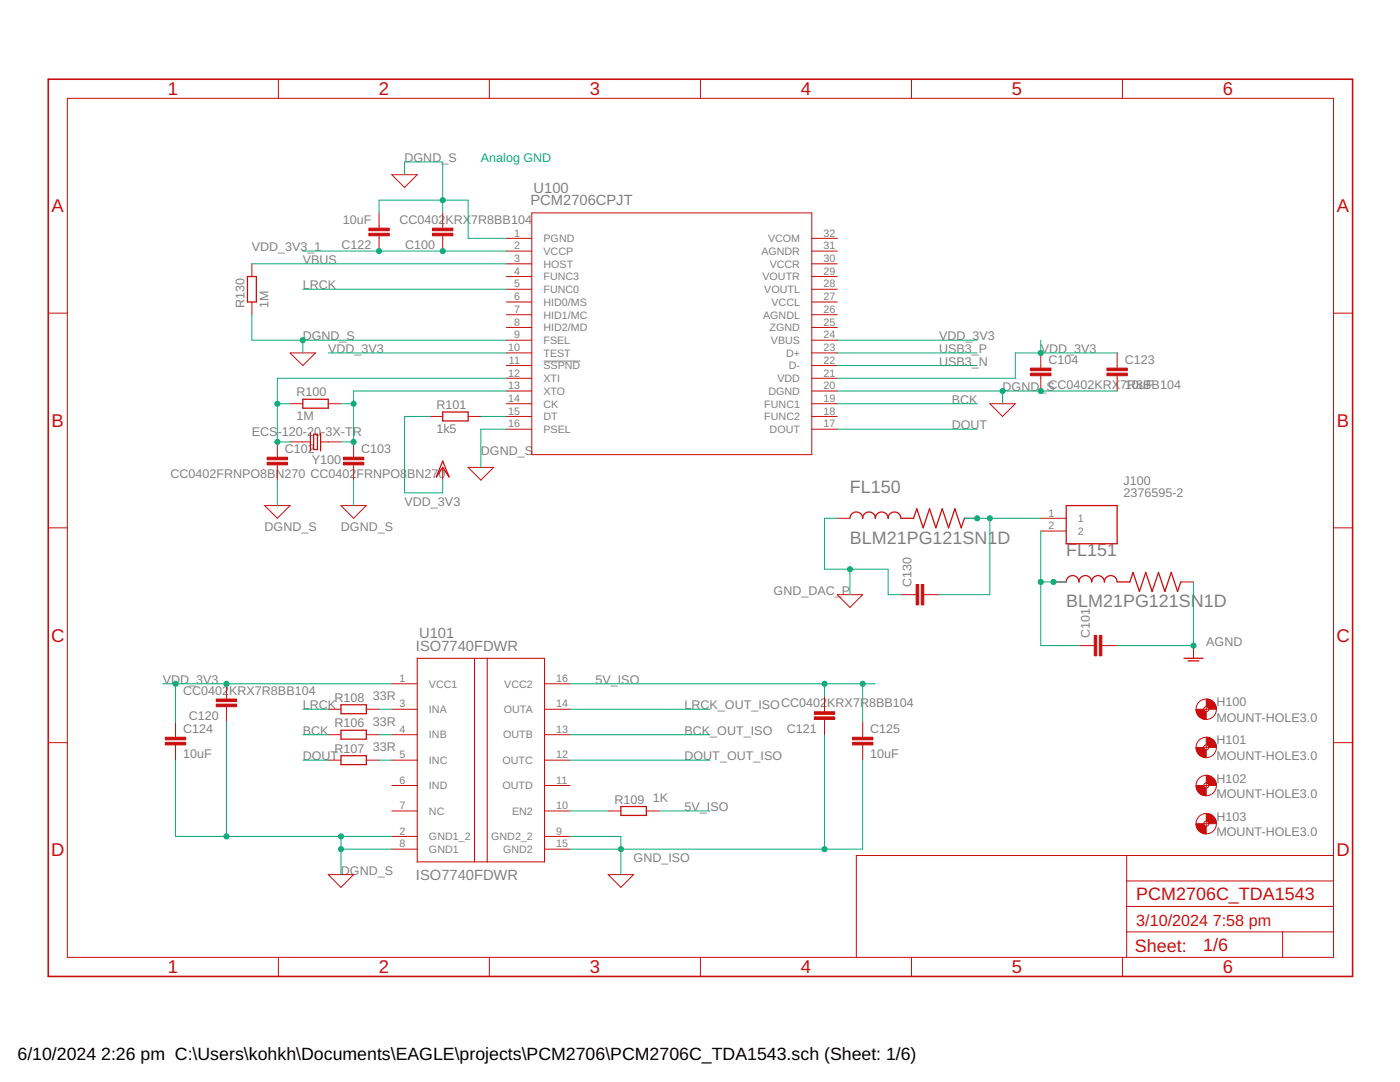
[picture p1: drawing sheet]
<svg xmlns="http://www.w3.org/2000/svg" width="279mm" height="216mm" viewBox="0 0 279 216" stroke-linecap="round" stroke-linejoin="round" font-family="sans-serif">
<path d="M108.5 72.1h7.3" fill="none" stroke="#808080" stroke-width=".2"/>
<g fill="none" stroke="#c90d0c" stroke-width=".2">
<path d="M13.4 19.6h252.7v171.4h-252.7zM55.6 15.8v3.8M97.7 15.8v3.8M139.8 15.8v3.8M181.9 15.8v3.8M224 15.8v3.8M78.2 34.9h5.1l-2.6 2.5zM50.3 52.6v2.6M75.6 42.5v3M75.6 47.1v3M88.3 42.5v3M88.3 47.1v3"/>
<path d="M101 47.6h5.1M101 50.1h5.1M101 52.6h5.1M101 55.2h5.1M101 57.7h5.1M106.1 42.5h55.9v48.2h-55.9zM162 47.6h5.1M162 50.1h5.1M162 52.6h5.1M162 55.2h5.1M162 57.7h5.1M9.6 62.5h3.8"/>
<path d="M50.3 60.3v2.5M57.9 70.4h5.1l-2.6 2.5zM101 60.3h5.1M101 62.8h5.1M101 65.3h5.1M101 67.9h5.1M101 70.4h5.1M101 72.9h5.1M101 75.5h5.1M101 78h5.1M162 60.3h5.1M162 62.8h5.1"/>
<path d="M162 65.3h5.1M162 67.9h5.1M162 70.4h5.1M162 72.9h5.1M162 75.5h5.1M162 78h5.1M207.7 70.4v3M207.7 75v3M222.9 70.4v3M222.9 75v3M266.1 62.5h3.8M55.4 88.2v3"/>
<path d="M55.4 92.8v3M57.9 80.6h2.5M57.9 88.2h4.1M64 88.2h4.1M65.5 80.6h2.6M70.6 88.2v3M70.6 92.8v3M85.8 83.1h2.5M88.3 93.3v2.5M93.4 83.1h2.6M93.4 93.3h5.1l-2.5 2.5zM101 80.6h5.1"/>
<path d="M101 83.1h5.1M101 85.6h5.1M162 80.6h5.1M162 83.1h5.1M162 85.6h5.1M197.5 80.6h5.1l-2.5 2.5zM9.6 105.3h3.8M52.8 100.9h5.1l-2.5 2.5zM68.1 100.9h5l-2.5 2.5zM167.1 103.4h2.5M167.1 118.7h5.1l-2.6 2.5zM179.8 118.7h3"/>
<path d="M184.4 118.7h3M192.5 103.4h2.5M207.7 103.4h5.1M207.7 106h5.1M210.2 116.1h2.6M235.6 116.1h2.6M266.1 105.3h3.8M45.2 136.4v3.1M78.2 136.4h5.1M108.7 136.4h5M164.5 139v3M215.3 128.8h3.1"/>
<path d="M219.9 128.8h3M238.2 128.8v2.6M9.6 148.2h3.8M35 144.1v3M35 148.6v3.1M45.2 141v3.1M65.5 146.6h2.6M65.5 141.5h2.6M65.5 151.7h2.6M73.1 146.6h2.5M73.1 141.5h2.5M73.1 151.7h2.5"/>
<path d="M78.2 146.6h5.1M78.2 141.5h5.1M78.2 151.7h5.1M78.2 156.7h5.1M108.7 146.6h5M108.7 141.5h5M108.7 151.7h5M108.7 156.7h5M164.5 143.6v3M172.2 144.1v3M172.2 148.6v3.1M240.2 141.5h1"/>
<path d="M240.2 156.7h1M240.2 149.1h1M240.7 141v1M240.7 148.6v1M240.7 156.2v1M266.1 148.2h3.8M65.5 174.5h5.1l-2.5 2.6zM78.2 166.9h5.1M78.2 161.8h5.1M78.2 169.4h5.1M108.7 166.9h5M108.7 161.8h5"/>
<path d="M108.7 169.4h5M121.4 161.8h2.5M121.4 174.5h5l-2.5 2.6zM129 161.8h2.5M224.9 170.7v20.3M224.9 175.8h41.2M240.2 164.4h1M240.7 163.9v1M266.1 170.7h-95.2v20.3M55.6 191v3.8M97.7 191v3.8M139.8 191v3.8"/>
<path d="M181.9 191v3.8M224 191v3.8M224.9 185.9h41.2M224.9 180.9h41.2M256 185.9v5.1"/>
<circle cx="240.7" cy="149.1" r="2.03"/>
<circle cx="240.7" cy="156.7" r="2.03"/>
<circle cx="240.7" cy="141.5" r="2.03"/>
<circle cx="240.7" cy="149.1" r=".51"/>
<circle cx="240.7" cy="156.7" r=".51"/>
<circle cx="240.7" cy="141.5" r=".51"/>
<circle cx="240.7" cy="164.4" r="2.03"/>
<circle cx="240.7" cy="164.4" r=".51"/>
</g>
<path d="M9.6 15.8h260.3v179h-260.3z" fill="none" stroke="#c90d0c" stroke-width=".32"/>
<g fill="#c90d0c" stroke="#c90d0c" stroke-width=".2">
<path d="M86.3 45.5h4.1v.5h-4.1z"/>
<path d="M86.3 46.5h4.1v.6h-4.1z"/>
<path d="M53.3 92.2h4.1v.6h-4.1z"/>
<path d="M53.3 91.2h4.1v.5h-4.1z"/>
<path d="M68.5 92.2h4.1v.6h-4.1z"/>
<path d="M68.5 91.2h4.1v.5h-4.1z"/>
<path d="M205.7 74.5h4v.5h-4z"/>
<path d="M205.7 73.4h4v.6h-4z"/>
<path d="M43.2 139.5h4v.5h-4z"/>
<path d="M43.2 140.5h4v.5h-4z"/>
<path d="M162.5 142h4.1v.5h-4.1z"/>
<path d="M162.5 143h4.1v.6h-4.1z"/>
<path d="M73.6 45.5h4.1v.5h-4.1z"/>
<path d="M73.6 46.5h4.1v.6h-4.1z"/>
<path d="M220.9 74.5h4.1v.5h-4.1z"/>
<path d="M220.9 73.4h4.1v.6h-4.1z"/>
<path d="M33 148.1h4.1v.5h-4.1z"/>
<path d="M33 147.1h4.1v.5h-4.1z"/>
<path d="M170.1 148.1h4.1v.5h-4.1z"/>
<path d="M170.1 147.1h4.1v.5h-4.1z"/>
<path d="M183.9 116.6h.5v4.1h-.5z"/>
<path d="M182.8 116.6h.5v4.1h-.5z"/>
<path d="M219.4 126.8h.5v4.1h-.5z"/>
<path d="M218.4 126.8h.5v4.1h-.5z"/>
</g>
<g fill="none" stroke="#c90d0c" stroke-width=".25">
<path d="M49.4 55.2h1.8v5.1h-1.8zM60.4 79.7h5.1v1.7h-5.1zM62 86.4v3.6M62.6 86.7h.8v3h-.8zM64 86.4v3.6M88.3 82.2h5.1v1.8h-5.1zM88.3 92l1.3 3.2-1.3-1.9-1.2 1.9zM169.6 103.4a1.27 1.27 0 0 1 1.3-1.2 1.27 1.27 0 0 1 1.3 1.2 1.27 1.27 0 0 1 1.2-1.2 1.27 1.27 0 0 1 1.3 1.2 1.27 1.27 0 0 1 1.3-1.2 1.27 1.27 0 0 1 1.2 1.2 1.27 1.27 0 0 1 1.3-1.2 1.27 1.27 0 0 1 1.3 1.2h2.5l.7-1.9 1.2 3.8 1.3-3.8 1.3 3.8 1.2-3.8 1.3 3.8 1.3-3.8 1.2 3.8 .7-1.9M212.8 116.1a1.27 1.27 0 0 1 1.3-1.3 1.27 1.27 0 0 1 1.2 1.3 1.27 1.27 0 0 1 1.3-1.3 1.27 1.27 0 0 1 1.3 1.3 1.27 1.27 0 0 1 1.2-1.3 1.27 1.27 0 0 1 1.3 1.3 1.27 1.27 0 0 1 1.3-1.3 1.27 1.27 0 0 1 1.2 1.3h2.6l.6-1.9 1.3 3.8 1.3-3.8 1.2 3.8 1.3-3.8 1.3 3.8 1.2-3.8 1.3 3.8 .6-1.9M212.8 100.9h10.1v7.6h-10.1zM236.3 131.4h3.8M237.1 131.9h2.2"/>
<path d="M68.1 145.7h5v1.8h-5zM68.1 140.6h5v1.8h-5zM68.1 150.8h5v1.8h-5zM123.9 160.9h5.1v1.8h-5.1z"/>
</g>
<path d="M83.3 131.4h25.4v40.6h-25.4zM94.7 131.4v40.6M97.2 131.4v40.6" fill="none" stroke="#c90d0c" stroke-width=".21"/>
<g fill="#c90d0c" stroke="#c90d0c" stroke-width=".2">
<path d="M240.7 139.5a2 2 0 0 1 2.1 2h-1.6l-.2-.4-.3-.1z" fill-rule="evenodd"/>
<path d="M238.7 141.5h1.5l.1 .3 .4 .2v1.6a2.04 2.04 0 0 1-2-2.1z" fill-rule="evenodd"/>
<path d="M240.7 147.1a2 2 0 0 1 2.1 2h-1.6l-.1-.3-.4-.2z" fill-rule="evenodd"/>
<path d="M238.7 149.1h1.5l.1 .3 .4 .2v1.6a2.04 2.04 0 0 1-2-2.1z" fill-rule="evenodd"/>
<path d="M240.7 154.7a2.04 2.04 0 0 1 2.1 2h-1.6l-.1-.3-.4-.2z" fill-rule="evenodd"/>
<path d="M238.7 156.7h1.5l.1 .4 .4 .1v1.6a2 2 0 0 1-2-2.1z" fill-rule="evenodd"/>
<path d="M240.7 162.3a2.04 2.04 0 0 1 2.1 2.1h-1.6l-.1-.3-.4-.2z" fill-rule="evenodd"/>
<path d="M238.7 164.4h1.5l.2 .4 .3 .1v1.5a2 2 0 0 1-2-2z" fill-rule="evenodd"/>
</g>
<g fill="none" stroke="#0dab76" stroke-width=".2">
<path d="M80.7 34.9v-2.6h7.6v10.2M50.3 52.6h50.7M60.4 57.7h40.6M60.4 50.1h40.6M75.6 42.5v-2.6h17.8v7.7h7.6M50.3 62.8v5.1h50.7M60.4 67.9v2.5M65.5 70.4h35.5M101 75.5h-45.6v12.7h2.5M101 78h-30.4v10.2h-2.5M167.1 78h55.8M167.1 70.4h27.9"/>
<path d="M167.1 72.9h27.9M167.1 67.9h27.9M200.1 78v2.6M207.7 67.9v2.5M222.9 70.4h-20.3v5.1h-35.5M55.4 80.6h2.5M55.4 95.8v5.1M68.1 80.6h2.5M70.6 95.8v5.1M85.8 83.1h-5.1v15.2h7.6v-2.5M96 83.1h5M101 85.6h-5v7.7"/>
<path d="M167.1 80.6h27.9M167.1 85.6h27.9M167.1 103.4h-2.6v10.2h12.7v5.1h2.6M169.6 113.6v5.1M192.5 103.4h15.2M197.5 103.4v15.3h-10.1M207.7 106v22.8h7.6M207.7 116.1h5.1M238.2 116.1v12.7h-15.3M32.5 136.4h45.7M35 136.4v7.7M113.7 136.4h61"/>
<path d="M164.5 136.4v2.6M172.2 136.4v7.7M35 151.7v15.2h43.2M45.2 144.1v22.8M60.4 141.5h5.1M60.4 151.7h5.1M60.4 146.6h5.1M75.6 141.5h2.6M75.6 151.7h2.6M75.6 146.6h2.6M113.7 141.5h28M113.7 151.7h28"/>
<path d="M113.7 146.6h28M164.5 146.6v22.8M172.2 151.7v17.7h-58.5M68.1 169.4h10.1M68.1 166.9v7.6M113.7 166.9h10.2v7.6M113.7 161.8h7.7M131.5 161.8h10.2"/>
</g>
<g fill="#0dab76" stroke="#0dab76" stroke-width=".2">
<circle cx="70.6" cy="88.2" r=".51"/>
<circle cx="70.6" cy="80.6" r=".51"/>
<circle cx="55.4" cy="88.2" r=".51"/>
<circle cx="55.4" cy="80.6" r=".51"/>
<circle cx="45.2" cy="136.4" r=".51"/>
<circle cx="35" cy="136.4" r=".51"/>
<circle cx="207.7" cy="70.4" r=".51"/>
<circle cx="123.9" cy="169.4" r=".51"/>
<circle cx="164.5" cy="169.4" r=".51"/>
<circle cx="164.5" cy="136.4" r=".51"/>
<circle cx="172.2" cy="136.4" r=".51"/>
<circle cx="88.3" cy="50.1" r=".51"/>
<circle cx="75.6" cy="50.1" r=".51"/>
<circle cx="88.3" cy="39.9" r=".51"/>
<circle cx="60.4" cy="67.9" r=".51"/>
<circle cx="200.1" cy="78" r=".51"/>
<circle cx="207.7" cy="78" r=".51"/>
<circle cx="68.1" cy="169.4" r=".51"/>
<circle cx="68.1" cy="166.9" r=".51"/>
<circle cx="45.2" cy="166.9" r=".51"/>
<circle cx="207.7" cy="116.1" r=".51"/>
<circle cx="210.2" cy="116.1" r=".51"/>
<circle cx="169.6" cy="113.6" r=".51"/>
<circle cx="197.5" cy="103.4" r=".51"/>
<circle cx="195" cy="103.4" r=".51"/>
<circle cx="238.2" cy="128.8" r=".51"/>
</g>
<g font-size="3.7" fill="#c90d0c">
<text x="33.5" y="19">1</text>
<text x="75.6" y="19">2</text>
<text x="117.7" y="19">3</text>
<text x="159.8" y="19">4</text>
<text x="201.9" y="19">5</text>
<text x="244.1" y="19">6</text>
<text x="10.3" y="42.3">A</text>
<text x="266.8" y="42.3">A</text>
<text x="10.3" y="85.2">B</text>
<text x="266.8" y="85.2">B</text>
<text x="10.2" y="128">C</text>
<text x="266.7" y="128">C</text>
<text x="10.2" y="170.9">D</text>
<text x="266.7" y="170.9">D</text>
<text x="33.5" y="194.2">1</text>
<text x="75.6" y="194.2">2</text>
<text x="117.7" y="194.2">3</text>
<text x="159.8" y="194.2">4</text>
<text x="201.9" y="194.2">5</text>
<text x="244.1" y="194.2">6</text>
</g>
<g font-size="3.6" fill="#808080">
<text x="169.6" y="98.3">FL150</text>
<text x="169.6" y="108.5">BLM21PG121SN1D</text>
<text x="212.8" y="111">FL151</text>
<text x="212.8" y="121.2">BLM21PG121SN1D</text>
</g>
<g font-size="3.6" fill="#c90d0c">
<text x="226.8" y="179.6">PCM2706C_TDA1543</text>
<text x="226.5" y="189.9">Sheet:</text>
<text x="240.1" y="189.8">1/6</text>
</g>
<g font-size="3.5">
<text x="3.5" y="211.4">6/10/2024</text>
<text x="20.2" y="211.4">2:26 pm C:\Users\kohkh\Documents\EAGLE\projects\PCM2706\PCM2706C_TDA1543.sch (Sheet: 1/6)</text>
</g>
<g font-size="3.2" fill="#c90d0c">
<text x="226.8" y="184.7">3/10/2024</text>
<text x="242" y="184.7">7:58 pm</text>
</g>
<g font-size="2.9" fill="#808080">
<text x="105.9" y="41">PCM2706CPJT</text>
<text x="106.5" y="38.4">U100</text>
<text x="83" y="129.9">ISO7740FDWR</text>
<text x="83.6" y="127.3">U101</text>
<text x="83" y="175.6">ISO7740FDWR</text>
</g>
<g font-size="2.5" fill="#808080">
<text x="80.7" y="32.3">DGND_S</text>
<text x="68.4" y="44.6">10uF</text>
<text x="79.7" y="44.6">CC0402</text>
<text x="88.9" y="44.6">KRX</text>
<text x="94.1" y="44.6">7R8BB104</text>
<text x="50.3" y="50.1">VDD_3V3_1</text>
<text x="60.4" y="52.6">VBUS</text>
<text x="68.1" y="49.7">C122</text>
<text x="80.8" y="49.7">C100</text>
<text x="60.4" y="57.7">LRCK</text>
<text x="48.8" y="61.5" transform="rotate(-90 48.8 61.5)">R130</text>
<text x="53.6" y="61.5" transform="rotate(-90 53.6 61.5)">1M</text>
<text x="60.4" y="67.9">DGND_S</text>
<text x="65.5" y="70.4">VDD_3V3</text>
<text x="187.4" y="70.4">USB3_P</text>
<text x="187.4" y="67.9">VDD_3V3</text>
<text x="207.7" y="70.4">VDD_3V3</text>
<text x="187.4" y="73">USB3_N</text>
<text x="209.2" y="77.6">CC0402KRX</text>
<text x="209.2" y="72.6">C104</text>
<text x="223.6" y="77.6">71R08uBB104</text>
<text x="224.5" y="72.6">C123</text>
<text x="228.7" y="77.6">F</text>
<text x="59.2" y="83.9">1M</text>
<text x="59.2" y="79.1">R100</text>
<text x="87.1" y="81.6">R101</text>
<text x="189.9" y="80.6">BCK</text>
<text x="200.1" y="78">DGND_S</text>
<text x="50.3" y="86.9">ECS</text>
<text x="55.4" y="86.9">-120-2</text>
<text x="62.7" y="86.9">0</text>
<text x="64.1" y="86.9">-3X-TR</text>
<text x="87.1" y="86.4">1k5</text>
<text x="189.9" y="85.6">DOUT</text>
<text x="34" y="95.4">CC0402FRNPO8BN270 CC0402</text>
<text x="56.9" y="90.3">C102</text>
<text x="62.2" y="92.5">Y100</text>
<text x="71.1" y="95.4">FRNPO8</text>
<text x="72.1" y="90.3">C103</text>
<text x="81.3" y="95.4">BN270</text>
<text x="96" y="90.7">DGND_S</text>
<text x="80.7" y="100.9">VDD_3V3</text>
<text x="224.2" y="99.2">2376595-2</text>
<text x="224.2" y="96.7">J100</text>
<text x="52.8" y="106">DGND_S</text>
<text x="68" y="106">DGND_S</text>
<text x="154.4" y="118.7">GND_DAC_P</text>
<text x="181.9" y="117.1" transform="rotate(-90 181.9 117.1)">C130</text>
<text x="217.5" y="127.3" transform="rotate(-90 217.5 127.3)">C101</text>
<text x="240.7" y="128.8">AGND</text>
<text x="32.5" y="136.4">VDD_3V3</text>
<text x="118.8" y="136.4">5V_ISO</text>
<text x="36.6" y="138.6">CC0402</text>
<text x="37.7" y="143.7">C120</text>
<text x="45.7" y="138.6">KRX7R8BB104</text>
<text x="60.4" y="141.5">LRCK</text>
<text x="66.8" y="140">R108</text>
<text x="74.4" y="139.7">33R</text>
<text x="136.6" y="141.5">LRCK_OUT_ISOCC0402</text>
<text x="165.1" y="141.1">KRX7R8BB104</text>
<text x="242.8" y="144">MOUNT-HOLE3.0</text>
<text x="242.8" y="140.9">H100</text>
<text x="36.6" y="146.2">C124</text>
<text x="60.4" y="146.6">BCK</text>
<text x="66.8" y="145.1">R106</text>
<text x="74.4" y="144.8">33R</text>
<text x="74.4" y="149.9">33R</text>
<text x="136.6" y="146.6">BCK_OUT_ISO</text>
<text x="157" y="146.2">C121</text>
<text x="173.7" y="146.2">C125</text>
<text x="242.8" y="148.5">H101</text>
<text x="36.6" y="151.3">10uF</text>
<text x="60.4" y="151.7">DOUT</text>
<text x="66.8" y="150.2">R107</text>
<text x="136.6" y="151.7">DOUT_OUT_ISO</text>
<text x="173.7" y="151.3">10uF</text>
<text x="242.8" y="151.6">MOUNT-HOLE3.0</text>
<text x="122.6" y="160.3">R109</text>
<text x="130.3" y="160.1">1K</text>
<text x="136.6" y="161.8">5V_ISO</text>
<text x="242.8" y="159.2">MOUNT-HOLE3.0</text>
<text x="242.8" y="156.2">H102</text>
<text x="242.8" y="166.8">MOUNT-HOLE3.0</text>
<text x="242.8" y="163.8">H103</text>
<text x="126.5" y="172">GND_ISO</text>
<text x="68" y="174.5">DGND_S</text>
</g>
<text font-size="2.5" fill="#0dab76" x="96" y="32.3">Analog GND</text>
<g font-size="2.1" fill="#808080">
<text x="102.6" y="47.2">1</text>
<text x="164.3" y="47.2">32</text>
<text x="102.6" y="49.7">2</text>
<text x="102.6" y="52.3">3</text>
<text x="108.5" y="48.3">PGND</text>
<text x="108.5" y="50.9">VCCP</text>
<text x="108.5" y="53.4">HOST</text>
<text x="151.9" y="50.9">AGNDR</text>
<text x="153.3" y="48.3">VCOM</text>
<text x="153.6" y="53.4">VCCR</text>
<text x="164.3" y="52.3">30</text>
<text x="164.3" y="49.7">31</text>
<text x="102.6" y="54.8">4</text>
<text x="102.6" y="57.4">5</text>
<text x="102.6" y="59.9">6</text>
<text x="108.5" y="55.9">FUNC3</text>
<text x="108.5" y="58.5">FUNC0</text>
<text x="152.2" y="55.9">VOUTR</text>
<text x="152.5" y="58.5">VOUTL</text>
<text x="164.3" y="59.9">27</text>
<text x="164.3" y="57.4">28</text>
<text x="164.3" y="54.8">29</text>
<text x="102.6" y="62.4">7</text>
<text x="102.6" y="65">8</text>
<text x="108.5" y="61">HID0/MS</text>
<text x="108.5" y="63.6">HID1/MC</text>
<text x="152.3" y="63.6">AGNDL</text>
<text x="154" y="61">VCCL</text>
<text x="164.3" y="65">25</text>
<text x="164.3" y="62.4">26</text>
<text x="101.4" y="70.1">10</text>
<text x="102.6" y="67.5">9</text>
<text x="108.5" y="66.1">HID2/MD</text>
<text x="108.5" y="68.6">FSEL</text>
<text x="108.5" y="71.2">TEST</text>
<text x="153.6" y="66.1">ZGND</text>
<text x="153.9" y="68.6">VBUS</text>
<text x="156.9" y="71.2">D+</text>
<text x="164.3" y="70.1">23</text>
<text x="164.3" y="67.5">24</text>
<text x="101.4" y="75.1">12</text>
<text x="101.4" y="77.7">13</text>
<text x="101.6" y="72.6">11</text>
<text x="108.5" y="73.7">SSPND</text>
<text x="108.5" y="76.3">XTI</text>
<text x="155.2" y="76.3">VDD</text>
<text x="157.4" y="73.7">D-</text>
<text x="164.3" y="77.7">20</text>
<text x="164.3" y="75.1">21</text>
<text x="164.3" y="72.6">22</text>
<text x="101.4" y="80.2">14</text>
<text x="101.4" y="82.8">15</text>
<text x="108.5" y="78.8">XTO</text>
<text x="108.5" y="81.3">CK</text>
<text x="108.5" y="83.9">DT</text>
<text x="152.5" y="83.9">FUNC2</text>
<text x="152.5" y="81.3">FUNC1</text>
<text x="153.4" y="78.8">DGND</text>
<text x="164.3" y="82.8">18</text>
<text x="164.3" y="80.2">19</text>
<text x="101.4" y="85.3">16</text>
<text x="108.5" y="86.4">PSEL</text>
<text x="153.6" y="86.4">DOUT</text>
<text x="164.3" y="85.3">17</text>
<text x="209.3" y="103.1">1</text>
<text x="209.3" y="105.6">2</text>
<text x="215.1" y="104.2">1</text>
<text x="215.1" y="106.7">2</text>
<text x="79.8" y="136.1">1</text>
<text x="85.6" y="137.2">VCC1</text>
<text x="100.6" y="137.2">VCC2</text>
<text x="111" y="136.1">16</text>
<text x="79.8" y="141.2">3</text>
<text x="85.6" y="142.3">INA</text>
<text x="100.5" y="142.3">OUTA</text>
<text x="111" y="141.2">14</text>
<text x="79.8" y="146.2">4</text>
<text x="85.6" y="147.4">INB</text>
<text x="100.4" y="147.4">OUTB</text>
<text x="111" y="146.2">13</text>
<text x="79.8" y="151.3">5</text>
<text x="85.6" y="152.4">INC</text>
<text x="100.3" y="152.4">OUTC</text>
<text x="111" y="151.3">12</text>
<text x="79.8" y="156.4">6</text>
<text x="79.8" y="161.5">7</text>
<text x="85.6" y="157.5">IND</text>
<text x="100.3" y="157.5">OUTD</text>
<text x="111" y="161.5">10</text>
<text x="111" y="156.4">11</text>
<text x="79.8" y="166.6">2</text>
<text x="85.6" y="167.7">GND1_2</text>
<text x="85.6" y="162.6">NC</text>
<text x="98" y="167.7">GND2_2</text>
<text x="102.2" y="162.6">EN2</text>
<text x="111" y="166.6">9</text>
<text x="79.8" y="169.1">8</text>
<text x="85.6" y="170.2">GND1</text>
<text x="100.4" y="170.2">GND2</text>
<text x="111" y="169.1">15</text>
</g>
</svg>
